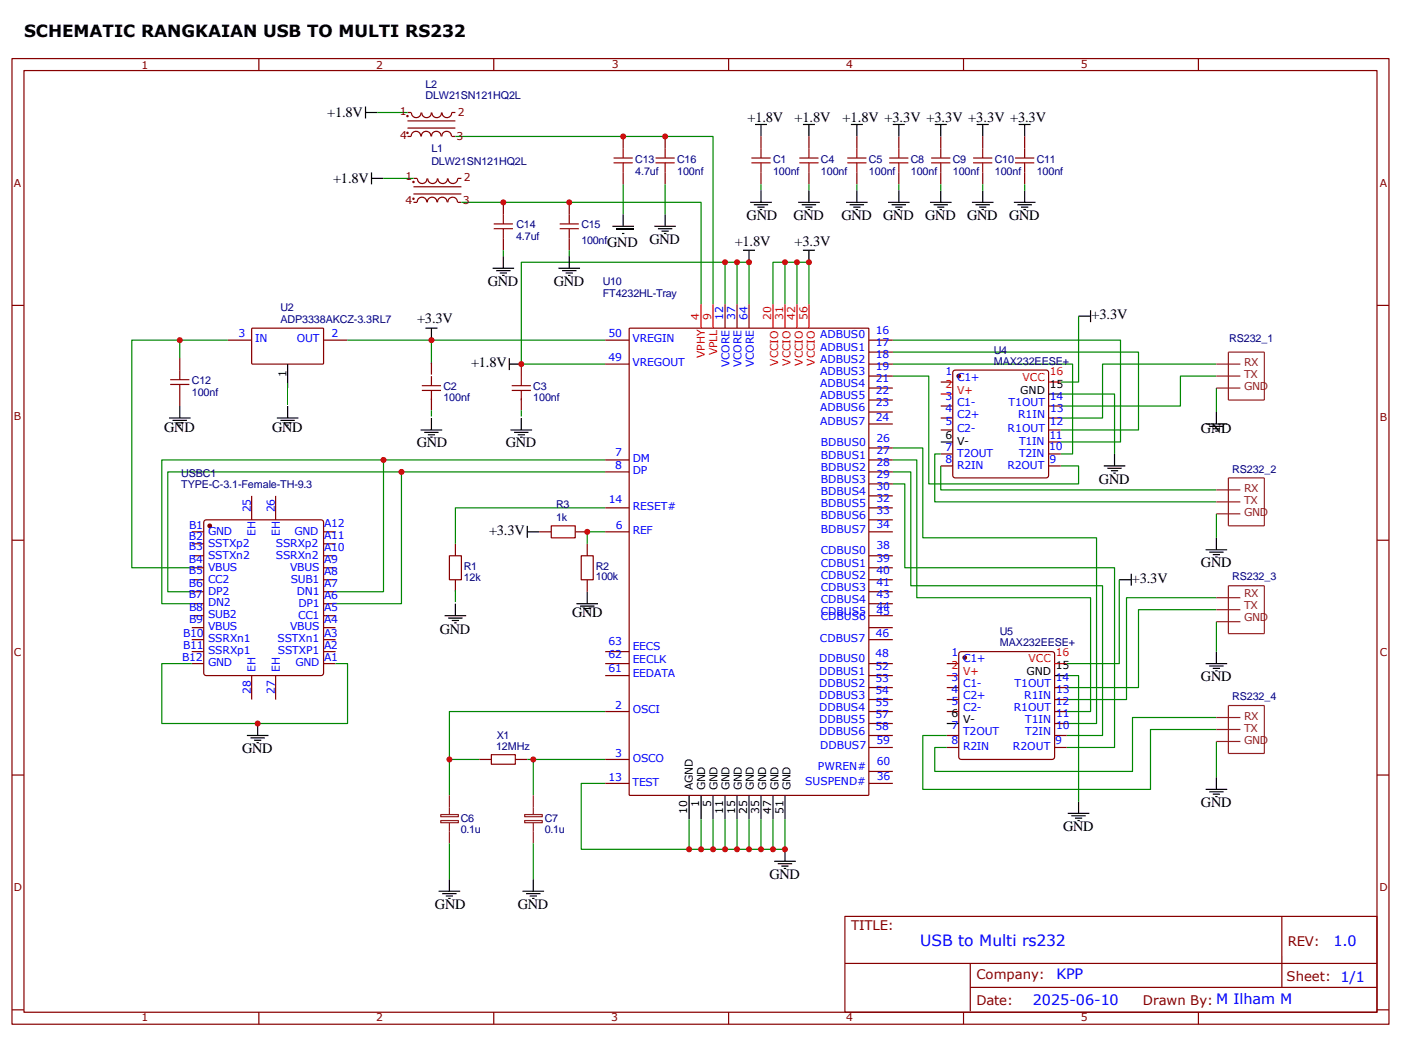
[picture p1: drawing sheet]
<svg xmlns="http://www.w3.org/2000/svg" width="412mm" height="305mm" viewBox="0 0 412 305" stroke-linecap="round" stroke-linejoin="round" font-family="sans-serif">
<g fill="none" stroke="#870000" stroke-width=".35">
<path d="M3.5 17.3h405.4v284.3h-405.4zM76.2 17.3v3.5M145.3 17.3v3.5M214.5 17.3v3.5M283.6 17.3v3.5M352.8 17.3v3.5M7.1 20.8h398.2v277.3h-398.2zM3.5 89.9h3.6M185.2 96.8l.2-.2h70.2l.2 .2v137.3l-.2 .1h-70.2l-.2-.2zM213.4 89.6v7M217 89.6v7M220.5 89.6v7"/>
<path d="M405.3 89.9h3.6M178.2 100.2h7M178.2 107.2h7M255.8 100.2h7M255.8 103.7h7M255.8 107.2h7M255.8 110.7h7M255.8 114.3h7M255.8 117.8h7M178.2 135.4h7M178.2 139h7M255.8 135.4h7"/>
<path d="M255.8 139h7M255.8 121.3h7M255.8 124.8h7M255.8 131.9h7M3.5 159.1h3.6M178.2 156.6h7M178.2 149.5h7M255.8 156.6h7M255.8 149.5h7M255.8 142.5h7M255.8 146h7M255.8 153.1h7"/>
<path d="M405.3 159.1h3.6M255.8 163.7h7M255.8 167.2h7M255.8 170.7h7M255.8 174.2h7M255.8 177.8h7M178.2 195.4h7M178.2 198.9h7M178.2 191.9h7M255.8 181.3h7M255.8 184.8h7M255.8 188.3h7"/>
<path d="M255.8 195.4h7M255.8 198.9h7M282.5 192.1l.4-.2h26.8l.5 .2 .2 .5v30.3l-.2 .5-.5 .2h-26.8l-.5-.2-.2-.5v-30.3zM178.2 209.5h7M255.8 209.5h7M255.8 202.5h7M255.8 206h7M255.8 213h7M255.8 216.6h7M3.5 228.2h3.6M141.1 223.6h3.5M151.7 223.6h3.5"/>
<path d="M178.2 223.6h7M178.2 230.7h7M255.8 230.7h7M255.8 220.1h7M255.8 227.2h7M405.3 228.2h3.6M248.7 269.8h156.6v28.3h-156.6zM377.3 269.9v20.8M3.5 297.4h3.6M76.2 298.1v3.5M145.3 298.1v3.5M214.5 298.1v3.5"/>
<path d="M248.7 283.7h156.5M283.6 298.1v3.5M285.6 290.7h119.6M285.6 283.7v14.1M352.8 298.1v3.5M405.3 297.4h3.6"/>
</g>
<g fill="none" stroke="#008700" stroke-width=".35">
<path d="M262.8 107.2h52.9v26.5h-3.5M262.8 110.7h10.6v31.8h44.1v-5.3h-5.3M262.8 100.2h67v29.9h-17.6M262.8 103.7h72.3v22.9h-22.9M358.1 107.2h-33.5v15.9h-12.4M358.1 110.7h-10.6v8.9h-35.3M358.1 114.3v7M262.8 131.9h8.8v26.5h51.2v54.6h-8.8M262.8 139h5.3v33.5h56.5v44.1h-10.6M262.8 135.4h7.1v40.6h51.1v33.5h-7M276.9 137.2v7.1h81.2M276.9 133.7h-1.7v14.1h82.9"/>
<path d="M262.8 142.5h3.5v24.7h61.8v52.9h-14.1M358.1 151.3v7.1M358.1 179.5h-23v23h-21.1M358.1 176h-26.5v30h-17.6M358.1 183.1v8.8M178.2 209.5h-45.9v14.1h8.8M358.1 214.8h-19.4v17.6h-67.1v-15.8h7.1M358.1 211.3h-24.7v15.9h-58.2v-7.1h3.5M358.1 218.3v10.6M132.3 223.6v10.6M155.2 223.6h23M157 223.6v10.6"/>
<path d="M132.3 248.3v10.6M157 248.3v10.6"/>
</g>
<g fill="none" stroke="#000" stroke-width=".35">
<path d="M84.7 119.6v3.5M81.5 123.1h6.3M82.5 123.8h4.3M83.6 124.5h2.1M84.3 125.2h.7M354.9 124.8h6.3M356 125.6h4.2M357 126.3h2.1M357.7 127h.7M358.1 121.3v3.5M358.1 158.4v3.5M354.9 161.9h6.3"/>
<path d="M356 162.6h4.2M357 163.3h2.1M357.7 164h.7M354.9 195.4h6.3M356 196.1h4.2M357 196.8h2.1M357.7 197.5h.7M358.1 191.9v3.5M202.8 234.2v7.1M206.4 234.2v7.1M209.9 234.2v7.1M213.4 234.2v7.1"/>
<path d="M217 234.2v7.1M220.5 234.2v7.1M224 234.2v7.1M227.5 234.2v7.1M231.1 234.2v7.1M354.9 232.4h6.3M356 233.2h4.2M357 233.9h2.1M357.7 234.6h.7M358.1 228.9v3.5M132.3 258.9v3.5M157 258.9v3.5"/>
<path d="M129.1 262.4h6.4M130.2 263.1h4.2M131.2 263.8h2.1M131.9 264.5h.7M153.8 262.4h6.4M154.9 263.1h4.2M155.9 263.8h2.1M156.6 264.5h.7"/>
</g>
<g fill="none" stroke="#8c2323" stroke-width=".35">
<path d="M358.1 107.2h7M358.1 110.7h7M358.1 114.3h7M361.6 103.7h10.6v14.1h-10.6zM358.1 144.3h7M358.1 147.8h7M358.1 151.3h7M361.6 140.7h10.6v14.1h-10.6zM358.1 176h7M358.1 179.5h7M361.6 172.5h10.6v14.1h-10.6zM358.1 183.1h7"/>
<path d="M358.1 211.3h7M358.1 214.8h7M358.1 218.3h7M361.6 207.8h10.6v14.1h-10.6zM129.8 239.9h5.1v.6h-5.1zM132.3 234.2v5.7M154.4 239.9h5.2v.6h-5.2zM157 234.2v5.7M129.8 241.6h5.1v.7h-5.1zM132.3 242.3v6M154.4 241.6h5.2v.7h-5.2zM157 242.3v6"/>
</g>
<path d="M144.6 222.2h7.1v2.8h-7.1z" fill="none" stroke="#a00000" stroke-width=".35"/>
<path d="M206.4 89.6v7M209.9 89.6v7M227.5 89.6v7M231.1 89.6v7M234.6 89.6v7M238.1 89.6v7" fill="none" stroke="#f00" stroke-width=".35"/>
<circle cx="284" cy="193.6" r=".53" fill="#870000"/>
<g fill="none" stroke="#870000" stroke-width=".35">
<path d="M280.7 109.2l.5-.2h26.8l.5 .2 .2 .5v30.3l-.3 .5-.4 .2h-26.8l-.5-.2-.2-.5v-30.3zM278.7 195.4h3.5M278.7 202.5h3.5M278.7 206h3.5M278.7 209.5h3.5M278.7 216.6h3.5M310.4 202.5h3.6M310.4 206h3.6M310.4 209.5h3.6M310.4 216.6h3.6M310.4 213h3.6M278.7 220.1h3.5"/>
<path d="M310.4 220.1h3.6"/>
<circle cx="284" cy="193.6" r=".53"/>
</g>
<path d="M278.7 198.9h3.5M310.4 195.4h3.6" fill="none" stroke="#f00" stroke-width=".35"/>
<path d="M310.4 198.9h3.6M278.7 213h3.5" fill="none" stroke="#000" stroke-width=".35"/>
<circle cx="282.2" cy="110.7" r=".53" fill="#870000"/>
<g fill="none" stroke="#870000" stroke-width=".35">
<path d="M74.1 96.8l.2-.2h20.8l.1 .2v10.3l-.1 .1h-20.9l-.1-.2zM67 100.2h7.1M95.2 100.2h7.1M153.5 107.2v3.5M276.9 112.5h3.6M276.9 119.6h3.6M308.7 119.6h3.5M276.9 123.1h3.6M276.9 126.6h3.6M276.9 133.7h3.6M276.9 137.2h3.6M308.7 123.1h3.5"/>
<path d="M308.7 126.6h3.5M308.7 133.7h3.5M308.7 137.2h3.5M308.7 130.1h3.5M60.2 153.3l.5-.2h33.8l.5 .2 .2 .5v44.4l-.2 .5-.5 .2h-33.8l-.5-.2-.2-.5v-44.4z"/>
<circle cx="282.2" cy="110.7" r=".53"/>
</g>
<path d="M276.9 116h3.6M308.7 112.5h3.5" fill="none" stroke="#f00" stroke-width=".35"/>
<g fill="none" stroke="#000" stroke-width=".35">
<path d="M84.7 107.2v7.1M308.7 116h3.5M123.8 126.6h6.4M124.9 127.3h4.2M125.9 128h2.2M126.6 128.7h.8M127 123.1v3.5M150.3 126.6h6.3M151.3 127.3h4.3M152.4 128h2.1M153.1 128.7h.7M153.5 123.1v3.5"/>
<path d="M276.9 130.1h3.6"/>
</g>
<path d="M102.3 100.2h75.9" fill="none" stroke="#008700" stroke-width=".35"/>
<path d="M124.2 113.6h5.6M124.2 115h5.6M127 110.7v2.9M127 115v2.8M150.6 113.6h5.7M150.6 115h5.7M153.5 110.7v2.9M153.5 115v2.8" fill="none" stroke="#a00000" stroke-width=".35"/>
<circle cx="61.7" cy="154.8" r=".53" fill="#870000"/>
<g fill="none" stroke="#870000" stroke-width=".35">
<path d="M119.9 33.1h1.1M119.9 35.6h14.2M119.9 37.7h14.2M121.1 33.1a1.41 1.41 0 0 0 1.4 1.6 1.41 1.41 0 0 0 1.4-1.5M124.2 33.2a1.41 1.41 0 0 0 1.4 1.5 1.41 1.41 0 0 0 1.4-1.5M127.2 33.2a1.41 1.41 0 0 0 1.4 1.5 1.41 1.41 0 0 0 1.4-1.5M134.1 33.1l-1.1 .1a1.41 1.41 0 0 1-1.5 1.5 1.41 1.41 0 0 1-1.4-1.6M119.9 40.2h1.1M121 40.2a1.41 1.41 0 0 1 1.5-1.5 1.41 1.41 0 0 1 1.4 1.5M121.7 59.6h1.1M121.7 52.5h1.1M121.7 55h14.1"/>
<path d="M121.7 57.1h14.1M122.8 59.6a1.41 1.41 0 0 1 1.4-1.5 1.41 1.41 0 0 1 1.4 1.5M122.9 52.5a1.41 1.41 0 0 0 1.4 1.6 1.41 1.41 0 0 0 1.4-1.5M124 40.2a1.41 1.41 0 0 1 1.4-1.6 1.41 1.41 0 0 1 1.4 1.6M125.8 59.6a1.41 1.41 0 0 1 1.4-1.5 1.41 1.41 0 0 1 1.4 1.5M125.9 52.6a1.41 1.41 0 0 0 1.4 1.5 1.41 1.41 0 0 0 1.4-1.5M127 40.2a1.41 1.41 0 0 1 1.4-1.6 1.41 1.41 0 0 1 1.4 1.6M128.8 59.6a1.41 1.41 0 0 1 1.4-1.5 1.41 1.41 0 0 1 1.4 1.5M128.9 52.6a1.41 1.41 0 0 0 1.4 1.5 1.41 1.41 0 0 0 1.4-1.5M130.1 40.2a1.41 1.41 0 0 1 1.4-1.5 1.41 1.41 0 0 1 1.4 1.5M131.8 59.6a1.41 1.41 0 0 1 1.4-1.5 1.41 1.41 0 0 1 1.4 1.5M133 40.2h1.1"/>
<path d="M134.8 59.6h1M135.8 52.5l-1.1 .1a1.41 1.41 0 0 1-1.4 1.5 1.41 1.41 0 0 1-1.4-1.6M148.2 59.6v3.5M167.6 59.6v3.5M183.4 40.2v3.5M183.4 50.8v3.5M195.8 40.2v3.5M195.8 50.8v3.5M224 40.2v3.5M224 50.8v3.5M238.1 40.2v3.5M238.1 50.8v3.5"/>
<path d="M252.2 40.2v3.5M252.2 50.8v3.5M264.6 40.2v3.5M264.6 50.8v3.5M276.9 40.2v3.5M276.9 50.8v3.5M289.3 40.2v3.5M289.3 50.8v3.5M301.6 40.2v3.5M301.6 50.8v3.5M148.2 70.2v3.5M167.6 70.2v3.5"/>
<path d="M52.9 105.4v3.6M52.9 116v3.6M56.4 156.6h3.6M74.1 146v7.1M81.1 146v7.1M95.2 156.6h3.6M158.7 156.6h3.6M169.3 156.6h3.6M56.4 160.1h3.6M56.4 163.7h3.6M56.4 167.2h3.6M56.4 170.7h3.6"/>
<path d="M56.4 174.2h3.6M56.4 177.8h3.6M95.2 160.1h3.6M95.2 163.7h3.6M95.2 167.2h3.6M95.2 170.7h3.6M95.2 174.2h3.6M95.2 177.8h3.6M134.1 160.1v3.6M134.1 170.7v3.5M172.9 160.1v3.6M172.9 170.7v3.5"/>
<path d="M56.4 181.3h3.6M56.4 184.8h3.6M56.4 188.3h3.6M56.4 191.9h3.6M56.4 195.4h3.6M74.1 198.9v7.1M81.1 198.9v7.1M95.2 181.3h3.6M95.2 184.8h3.6M95.2 188.3h3.6M95.2 191.9h3.6M95.2 195.4h3.6"/>
<circle cx="119.9" cy="34.2" r=".19"/>
<circle cx="119.9" cy="39.1" r=".19"/>
<circle cx="121.7" cy="53.6" r=".19"/>
<circle cx="121.7" cy="58.5" r=".19"/>
<circle cx="61.7" cy="154.8" r=".53"/>
</g>
<g fill="none" stroke="#000" stroke-width=".35">
<path d="M107.6 33.1h3.5M107.6 31.4v3.5M222.2 36.7h3.6M224 36.7v3.5M236.4 36.7h3.5M238.1 36.7v3.5M250.5 36.7h3.5M252.2 36.7v3.5M262.8 36.7h3.5M264.6 36.7v3.5M275.2 36.7h3.5M276.9 36.7v3.5"/>
<path d="M287.5 36.7h3.5M289.3 36.7v3.5M299.9 36.7h3.5M301.6 36.7v3.5M109.4 52.5h3.5M109.4 50.8v3.5M220.8 59.6h6.4M224 56.1v3.5M234.9 59.6h6.4M238.1 56.1v3.5M249.1 59.6h6.3M252.2 56.1v3.5"/>
<path d="M261.4 59.6h6.4M264.6 56.1v3.5M273.8 59.6h6.3M276.9 56.1v3.5M286.1 59.6h6.4M289.3 56.1v3.5M298.4 59.6h6.4M301.6 56.1v3.5M145 79h6.3M146 79.7h4.3M148.2 75.5v3.5M164.4 79h6.3"/>
<path d="M165.5 79.7h4.2M167.6 75.5v3.5M180.3 66.6h6.3M183.1 68.8h.7M183.4 63.1v3.5M192.6 66.6h6.4M193.7 67.3h4.2M194.7 68.1h2.1M195.4 68.8h.7M195.8 63.1v3.5M218.7 73.7h3.5M220.5 73.7v3.5"/>
<path d="M221.9 60.3h4.2M223 61h2.1M223.7 61.7h.7M236 60.3h4.2M236.4 73.7h3.5M237.1 61h2.1M237.8 61.7h.7M238.1 73.7v3.5M250.1 60.3h4.3M251.2 61h2.1M251.9 61.7h.7M262.5 60.3h4.2"/>
<path d="M263.5 61h2.1M264.2 61.7h.7M274.8 60.3h4.2M275.9 61h2.1M276.6 61.7h.7M287.2 60.3h4.2M288.2 61h2.1M288.9 61.7h.7M299.5 60.3h4.2M300.6 61h2.1M301.3 61.7h.7M125.2 96.6h3.6"/>
<path d="M127 96.6v3.6M147.1 80.4h2.1M147.8 81.1h.7M166.5 80.4h2.1M167.2 81.1h.7M317.5 93.1h3.5M321 91.3v3.6M52.9 119.6v3.5M149.9 107.2h3.6M149.9 105.4v3.6M49.7 123.1h6.4M50.8 123.8h4.2"/>
<path d="M51.9 124.5h2.1M52.6 125.2h.7M324.9 137.2h6.4M326 137.9h4.2M327 138.6h2.1M327.7 139.3h.7M328.1 133.7v3.5M155.2 156.6h3.5M155.2 154.8v3.6M134.1 177.8v3.5M169.7 177.8h6.3M170.7 178.5h4.3"/>
<path d="M171.8 179.2h2.1M172.5 179.9h.7M172.9 174.2v3.6M329.5 170.7h3.5M333 168.9v3.6M130.9 181.3h6.3M131.9 182h4.3M133 182.7h2.1M133.7 183.4h.7M72.7 216.6h6.3M73.7 217.3h4.3M74.8 218h2.1"/>
<path d="M75.5 218.7h.7M75.8 213v3.6M314.3 239.5h6.4M317.5 236v3.5M227.9 253.6h6.3M229 254.3h4.2M230 255h2.1M230.7 255.7h.7M231.1 250.1v3.5M315.4 240.2h4.2M316.4 240.9h2.2M317.1 241.6h.8"/>
</g>
<g fill="none" stroke="#008700" stroke-width=".35">
<path d="M111.1 33.1h8.8M112.9 52.5h8.8M134.1 40.2h75.8v49.4M135.8 59.6h70.6v30M183.4 54.3v8.8M195.8 54.3v8.8M224 54.3v1.8M238.1 54.3v1.8M252.2 54.3v1.8M264.6 54.3v1.8M276.9 54.3v1.8M289.3 54.3v1.8"/>
<path d="M301.6 54.3v1.8M148.2 73.7v1.8M167.6 73.7v1.8M213.4 77.2h3.6v12.4M217 77.2h3.5v12.4M231.1 77.2h3.5v12.4M234.6 77.2h3.5v12.4M213.4 89.6v-12.4h-59.9v30h24.7M227.5 89.6v-12.4h3.6v12.4M317.5 93.1v19.4h-5.3M52.9 100.2h-14.1v67h17.6M67 100.2h-14.1v5.2"/>
<path d="M127 100.2v7M312.2 116h15.9v17.7M112.9 135.4h-65.3v42.4h8.8M118.2 139h-68.8v35.2h7M178.2 139h-60v38.8h-19.4M178.2 135.4h-65.3v38.8h-14.1M178.2 149.5h-44.1v10.6M178.2 156.6h-5.3v3.5M329.5 170.7v24.7h-15.5M56.4 195.4h-8.8v17.6h54.7v-17.6h-3.5M314 198.9h3.5v37.1M178.2 230.7h-7.1v19.4h60v-8.8"/>
<path d="M202.8 241.3v8.8M206.4 241.3v8.8M209.9 241.3v8.8M213.4 241.3v8.8M217 241.3v8.8M220.5 241.3v8.8M224 241.3v8.8M227.5 241.3v8.8"/>
</g>
<g fill="none" stroke="#a00000" stroke-width=".35">
<path d="M180.6 46.5h5.7M180.6 47.9h5.7M183.4 43.7v2.8M183.4 47.9v2.9M193 46.5h5.6M193 47.9h5.6M195.8 43.7v2.8M195.8 47.9v2.9M221.2 46.5h5.6M221.2 47.9h5.6M224 43.7v2.8M224 47.9v2.9"/>
<path d="M235.3 46.5h5.6M235.3 47.9h5.6M238.1 43.7v2.8M238.1 47.9v2.9M249.4 46.5h5.7M249.4 47.9h5.7M252.2 43.7v2.8M252.2 47.9v2.9M261.8 46.5h5.6M261.8 47.9h5.6M264.6 43.7v2.8M264.6 47.9v2.9"/>
<path d="M274.1 46.5h5.7M274.1 47.9h5.7M276.9 43.7v2.8M276.9 47.9v2.9M286.5 46.5h5.6M286.5 47.9h5.6M289.3 43.7v2.8M289.3 47.9v2.9M298.8 46.5h5.6M298.8 47.9h5.6M301.6 43.7v2.8M301.6 47.9v2.9"/>
<path d="M145.3 65.9h5.7M145.3 67.3h5.7M148.2 63.1v2.8M148.2 67.3v2.9M164.7 65.9h5.7M164.7 67.3h5.7M167.6 63.1v2.8M167.6 67.3v2.9M50.1 111.8h5.6M50.1 113.2h5.6M52.9 109v2.8M52.9 113.2v2.8"/>
<path d="M162.3 154.8h7v3.6h-7zM132.3 163.7h3.5v7h-3.5zM171.1 163.7h3.5v7h-3.5z"/>
</g>
<g fill="#c00">
<circle cx="52.9" cy="100.2" r=".88"/>
<circle cx="75.8" cy="213" r=".88"/>
<circle cx="112.9" cy="135.4" r=".88"/>
<circle cx="118.2" cy="139" r=".88"/>
<circle cx="127" cy="100.2" r=".88"/>
<circle cx="132.3" cy="223.6" r=".88"/>
<circle cx="148.2" cy="59.6" r=".88"/>
<circle cx="153.5" cy="107.2" r=".88"/>
<circle cx="157" cy="223.6" r=".88"/>
<circle cx="167.6" cy="59.6" r=".88"/>
<circle cx="172.9" cy="156.6" r=".88"/>
<circle cx="183.4" cy="40.2" r=".88"/>
<circle cx="195.8" cy="40.2" r=".88"/>
<circle cx="202.8" cy="250.1" r=".88"/>
<circle cx="206.4" cy="250.1" r=".88"/>
<circle cx="209.9" cy="250.1" r=".88"/>
<circle cx="213.4" cy="250.1" r=".88"/>
<circle cx="213.4" cy="77.2" r=".88"/>
<circle cx="217" cy="250.1" r=".88"/>
<circle cx="217" cy="77.2" r=".88"/>
<circle cx="220.5" cy="250.1" r=".88"/>
<circle cx="220.5" cy="77.2" r=".88"/>
<circle cx="224" cy="250.1" r=".88"/>
<circle cx="227.5" cy="250.1" r=".88"/>
<circle cx="231.1" cy="250.1" r=".88"/>
<circle cx="231.1" cy="77.2" r=".88"/>
<circle cx="234.6" cy="77.2" r=".88"/>
<circle cx="238.1" cy="77.2" r=".88"/>
</g>
<path d="M127 106.8v3.5" fill="none" stroke="#870000" stroke-width=".35"/>
<path d="M134.1 173.8v3.5" fill="none" stroke="#008700" stroke-width=".35"/>
<path d="M181.3 67.2h5.1M181.3 67.7h5.1" fill="none" stroke="#000" stroke-width=".29"/>
<path d="M4.4 4.6h162.4v8.7h-162.4z" fill-rule="evenodd" fill="#fff"/>
<path d="M4.4 4.6h162.4v8.7h-162.4z" fill="none" stroke="#fff" stroke-width=".29"/>
<path d="M127 117.3v3.6M153.5 117.3v3.6" fill="none" stroke="#870000" stroke-width=".35"/>
<path d="M127 120.9v1.7M153.5 120.9v1.7" fill="none" stroke="#008700" stroke-width=".35"/>
<path d="M84.8 112.8v6.3" fill="none" stroke="#008700" stroke-width=".29"/>
<text font-size="5" x="7.1" y="10.9">SCHEMATIC RANGKAIAN USB TO MULTI RS232</text>
<text font-size="4.6" fill="#00f" x="270.8" y="278.5">USB to Multi rs232</text>
<g font-size="4.2">
<text x="96.3" y="34.6">+1.8V</text>
<text x="220" y="35.9">+1.8V</text>
<text x="233.9" y="35.9">+1.8V</text>
<text x="248" y="35.9">+1.8V +3.3V +3.3V +3.3V +3.3V</text>
<text x="98.1" y="53.9">+1.8V</text>
<text x="219.8" y="64.7">GND</text>
<text x="233.6" y="64.7">GND</text>
<text x="247.7" y="64.7">GND</text>
<text x="260" y="64.7">GND</text>
<text x="272.4" y="64.7">GND</text>
<text x="284.7" y="64.7">GND</text>
<text x="297" y="64.7">GND</text>
<text x="191.2" y="71.8">GND</text>
<text x="178.7" y="72.8">GND</text>
<text x="216.3" y="72.5">+1.8V</text>
<text x="233.9" y="72.5">+3.3V</text>
<text x="143.6" y="84.2">GND</text>
<text x="163" y="84.2">GND</text>
<text x="122.8" y="95.2">+3.3V</text>
<text x="321.3" y="94">+3.3V</text>
<text x="138.7" y="108.2">+1.8V</text>
<text x="48.4" y="127.2">GND</text>
<text x="80.1" y="127.2">GND</text>
<text x="122.7" y="131.8">GND</text>
<text x="148.9" y="131.8">GND</text>
<text x="353.5" y="127.5">GND</text>
<text x="323.5" y="142.4">GND</text>
<text x="144" y="157.5">+3.3V</text>
<text x="353.5" y="167.1">GND</text>
<text x="333.2" y="171.6">+3.3V</text>
<text x="168.4" y="181.8">GND</text>
<text x="129.5" y="186.8">GND</text>
<text x="353.5" y="200.6">GND</text>
<text x="71.3" y="221.8">GND</text>
<text x="353.5" y="237.7">GND</text>
<text x="312.9" y="244.7">GND</text>
<text x="226.5" y="258.8">GND</text>
<text x="128" y="267.6">GND</text>
<text x="152.4" y="267.6">GND</text>
</g>
<g font-size="4.2" fill="#00f">
<text x="392.6" y="278.7">1.0</text>
<text x="311" y="288.2">KPP</text>
<text x="304" y="296">2025-06-10</text>
</g>
<g font-size="3.9" fill="#870000">
<text x="250.5" y="274">TITLE:</text>
<text x="379.1" y="278.7">REV:</text>
<text x="287.4" y="288.2">Company:</text>
<text x="378.7" y="288.8">Sheet: 1/1</text>
<text x="287.4" y="295.9">Date:</text>
<text x="336.4" y="296">Drawn By: M Ilham M</text>
</g>
<g font-size="3.2" fill="#870000">
<text x="41.7" y="20.3">1</text>
<text x="110.8" y="20.3">2</text>
<text x="180.1" y="20.2">3</text>
<text x="249.1" y="20.2">4</text>
<text x="318.2" y="20.2">5</text>
<text x="117.7" y="33.8">1</text>
<text x="134.8" y="34.1">2</text>
<text x="117.8" y="40.9">4</text>
<text x="134.4" y="41.1">3</text>
<text x="119.3" y="53.1">1</text>
<text x="136.5" y="53.3">2</text>
<text x="4.1" y="55.1">A</text>
<text x="119.3" y="60">4</text>
<text x="406.1" y="55.2">A</text>
<text x="136.2" y="60.2">3</text>
<text x="4.1" y="123.8">B</text>
<text x="406.1" y="124">B</text>
<text x="4.1" y="193.1">C</text>
<text x="406.1" y="193.2">C</text>
<text x="4.1" y="262.3">D</text>
<text x="406.1" y="262.3">D</text>
<text x="41.7" y="300.6">1</text>
<text x="110.8" y="300.6">2</text>
<text x="179.9" y="300.6">3</text>
<text x="249.1" y="300.6">4</text>
<text x="318.2" y="300.6">5</text>
</g>
<g font-size="3.2" fill="#000080">
<text x="125.2" y="25.8">L2</text>
<text x="125.2" y="29.2">DLW21SN121HQ2L</text>
<text x="127" y="44.7">L1</text>
<text x="127" y="48.6">DLW21SN121HQ2L</text>
<text x="187" y="48.1">C13</text>
<text x="187" y="51.6">4.7uf</text>
<text x="199.3" y="48.1">C16</text>
<text x="199.3" y="51.6">100nf</text>
<text x="227.6" y="48.1">C1</text>
<text x="227.6" y="51.6">100nf</text>
<text x="241.7" y="48.1">C4</text>
<text x="241.7" y="51.6">100nf</text>
<text x="255.8" y="48.1">C5</text>
<text x="255.8" y="51.6">100nf</text>
<text x="268.1" y="48.1">C8</text>
<text x="268.1" y="51.6">100nf</text>
<text x="280.5" y="48.1">C9</text>
<text x="280.5" y="51.6">100nf</text>
<text x="292.8" y="48.1">C10</text>
<text x="292.8" y="51.6">100nf</text>
<text x="305.2" y="48.1">C11</text>
<text x="305.2" y="51.5">100nf</text>
<text x="151.9" y="70.6">4.7uf</text>
<text x="152" y="67.1">C14</text>
<text x="171.1" y="67.1">C15</text>
<text x="171.1" y="71.8">100nf</text>
<text x="177.4" y="83.9">U10</text>
<text x="177.4" y="87.3">FT4232HL-Tray</text>
<text x="82.6" y="91.5">U2</text>
<text x="82.6" y="95">ADP3338AKCZ-3.3RL7</text>
<text x="361.8" y="100.8">RS232_1</text>
<text x="292.6" y="104.1">U4</text>
<text x="292.6" y="107.4">MAX232EESE+</text>
<text x="56.5" y="113">C12</text>
<text x="56.5" y="116.5">100nf</text>
<text x="130.5" y="114.7">C2</text>
<text x="130.5" y="118.2">100nf</text>
<text x="157" y="114.7">C3</text>
<text x="157" y="118.2">100nf</text>
<text x="53.3" y="140.4">USBC1</text>
<text x="53.3" y="143.8">TYPE-C-3.1-Female-TH-9.3</text>
<text x="362.7" y="139.2">RS232_2</text>
<text x="163.7" y="149.6">R3</text>
<text x="163.7" y="153.4">1k</text>
<text x="136.5" y="167.7">R1</text>
<text x="175.4" y="167.7">R2</text>
<text x="136.5" y="171.1">12k</text>
<text x="175.4" y="170.9">100k</text>
<text x="362.7" y="170.9">RS232_3</text>
<text x="294.4" y="187.1">U5</text>
<text x="294.4" y="190.2">MAX232EESE+</text>
<text x="362.7" y="206.2">RS232_4</text>
<text x="146" y="220.7">12MHz</text>
<text x="146.2" y="217.5">X1</text>
<text x="135.6" y="242.1">C6</text>
<text x="135.6" y="245.2">0.1u</text>
<text x="160.3" y="242.1">C7</text>
<text x="160.3" y="245.2">0.1u</text>
</g>
<g font-size="3.2" fill="#f00">
<text x="205.8" y="94.1" transform="rotate(-90 205.8 94.1)">4</text>
<text x="209.4" y="94.1" transform="rotate(-90 209.4 94.1)">9</text>
<text x="227" y="94.1" transform="rotate(-90 227 94.1)">20</text>
<text x="230.5" y="94.1" transform="rotate(-90 230.5 94.1)">31</text>
<text x="234" y="94.1" transform="rotate(-90 234 94.1)">42</text>
<text x="237.7" y="94.1" transform="rotate(-90 237.7 94.1)">56</text>
<text x="207.5" y="105.3" transform="rotate(-90 207.5 105.3)">VPHY</text>
<text x="211.1" y="104.5" transform="rotate(-90 211.1 104.5)">VPLL</text>
<text x="229.1" y="107.7" transform="rotate(-90 229.1 107.7)">VCCIO</text>
<text x="232.7" y="107.7" transform="rotate(-90 232.7 107.7)">VCCIO</text>
<text x="236.3" y="107.7" transform="rotate(-90 236.3 107.7)">VCCIO</text>
<text x="239.9" y="107.7" transform="rotate(-90 239.9 107.7)">VCCIO</text>
<text x="301" y="112.2">VCC</text>
<text x="309.1" y="110.4">16</text>
<text x="278.3" y="114.1">2</text>
<text x="281.8" y="115.9">V+</text>
<text x="280.1" y="197">2</text>
<text x="302.8" y="195.1">VCC</text>
<text x="310.8" y="193.3">16</text>
<text x="283.5" y="198.8">V+</text>
</g>
<g font-size="3.2" fill="#00f">
<text x="212.9" y="94.1" transform="rotate(-90 212.9 94.1)">12</text>
<text x="216.4" y="94.1" transform="rotate(-90 216.4 94.1)">37</text>
<text x="220.1" y="94.1" transform="rotate(-90 220.1 94.1)">64</text>
<text x="70.2" y="99.3">3</text>
<text x="75.1" y="100.8">IN</text>
<text x="87.4" y="100.8">OUT</text>
<text x="97.6" y="99.3">2</text>
<text x="179.1" y="99.3">50</text>
<text x="186.2" y="100.7">VREGIN</text>
<text x="241.4" y="99.7">ADBUS0</text>
<text x="257.8" y="98.3">16</text>
<text x="257.8" y="102">17</text>
<text x="179.1" y="106.4">49</text>
<text x="186.2" y="107.8">VREGOUT</text>
<text x="241.4" y="103.4">ADBUS1</text>
<text x="241.4" y="106.9">ADBUS2</text>
<text x="257.8" y="105.5">18</text>
<text x="214.7" y="108.1" transform="rotate(-90 214.7 108.1)">VCORE</text>
<text x="218.3" y="108.1" transform="rotate(-90 218.3 108.1)">VCORE</text>
<text x="221.9" y="108.1" transform="rotate(-90 221.9 108.1)">VCORE</text>
<text x="241.4" y="110.5">ADBUS3</text>
<text x="241.4" y="114">ADBUS4</text>
<text x="257.8" y="109.1">19</text>
<text x="257.8" y="112.6">21</text>
<text x="278.3" y="110.4">1</text>
<text x="281.8" y="112.2">C1+</text>
<text x="241.4" y="117.5">ADBUS5</text>
<text x="257.8" y="116.1">22</text>
<text x="257.8" y="119.7">23</text>
<text x="278.3" y="117.7">3</text>
<text x="281.8" y="119.4">C1-</text>
<text x="296.9" y="119.4">T1OUT</text>
<text x="309.1" y="117.7">14</text>
<text x="241.4" y="121">ADBUS6</text>
<text x="241.4" y="125.2">ADBUS7</text>
<text x="257.8" y="123.8">24</text>
<text x="278.3" y="121.2">4</text>
<text x="278.3" y="125.3">5</text>
<text x="281.8" y="123">C2+</text>
<text x="299.7" y="123">R1IN</text>
<text x="309.1" y="125.3">12</text>
<text x="309.1" y="121.2">13</text>
<text x="241.7" y="131.4">BDBUS0</text>
<text x="258" y="130">26</text>
<text x="281.8" y="127.1">C2-</text>
<text x="296.6" y="127.1">R1OUT</text>
<text x="300" y="131.1">T1IN</text>
<text x="308.9" y="129.3">11</text>
<text x="181.1" y="134.4">7</text>
<text x="186.3" y="136">DM</text>
<text x="241.7" y="135.1">BDBUS1</text>
<text x="258" y="133.7">27</text>
<text x="258" y="137.3">28</text>
<text x="278.3" y="136.4">8</text>
<text x="278.3" y="132.9">7</text>
<text x="281.8" y="134.6">T2OUT</text>
<text x="300" y="134.6">T2IN</text>
<text x="308.9" y="132.6">10</text>
<text x="308.9" y="136.4">9</text>
<text x="181.1" y="138.1">8</text>
<text x="186.3" y="139.5">DP</text>
<text x="241.7" y="138.7">BDBUS2</text>
<text x="241.7" y="142.2">BDBUS3</text>
<text x="258" y="140.8">29</text>
<text x="281.8" y="138.1">R2IN</text>
<text x="296.6" y="138.1">R2OUT</text>
<text x="179.3" y="148.2">14</text>
<text x="241.7" y="145.7">BDBUS4</text>
<text x="241.7" y="149.3">BDBUS5</text>
<text x="258" y="144.3">30</text>
<text x="258" y="147.9">32</text>
<text x="55.7" y="155.8">B1</text>
<text x="73.8" y="150.9" transform="rotate(-90 73.8 150.9)">25</text>
<text x="80.9" y="150.9" transform="rotate(-90 80.9 150.9)">26</text>
<text x="95.4" y="155.1">A12</text>
<text x="181.2" y="155.7">6</text>
<text x="186.3" y="150.1">RESET#</text>
<text x="241.7" y="152.8">BDBUS6</text>
<text x="258" y="151.4">33</text>
<text x="258" y="155.6">34</text>
<text x="55.6" y="158.9">B2</text>
<text x="61.3" y="157.5">GND</text>
<text x="61.3" y="161.1">SSTXp2</text>
<text x="75.2" y="157.7" transform="rotate(-90 75.2 157.7)">EH</text>
<text x="81.2" y="161.1">SSRXp2</text>
<text x="82.3" y="157.7" transform="rotate(-90 82.3 157.7)">EH</text>
<text x="86.7" y="157.5">GND</text>
<text x="95.4" y="158.6">A11</text>
<text x="186.3" y="157.2">REF</text>
<text x="241.7" y="157">BDBUS7</text>
<text x="258" y="161.8">38</text>
<text x="55.6" y="162.1">B3</text>
<text x="55.6" y="165.8">B4</text>
<text x="61.3" y="164.5">SSTXn2</text>
<text x="81.2" y="164.5">SSRXn2</text>
<text x="95.4" y="162.2">A10</text>
<text x="95.4" y="165.7">A9</text>
<text x="241.6" y="163.2">CDBUS0</text>
<text x="241.6" y="166.9">CDBUS1</text>
<text x="258" y="165.5">39</text>
<text x="55.6" y="169">B5</text>
<text x="55.6" y="172.9">B6</text>
<text x="61.3" y="168">VBUS</text>
<text x="61.3" y="171.6">CC2</text>
<text x="85.4" y="168.1">VBUS</text>
<text x="85.6" y="171.6">SUB1</text>
<text x="95.4" y="169.2">A8</text>
<text x="95.4" y="172.7">A7</text>
<text x="241.6" y="170.4">CDBUS2</text>
<text x="241.6" y="173.9">CDBUS3</text>
<text x="258" y="169">40</text>
<text x="258" y="172.5">41</text>
<text x="55.6" y="176">B7</text>
<text x="55.7" y="179.8">B8</text>
<text x="61.3" y="175.1">DP2</text>
<text x="61.3" y="178.6">DN2</text>
<text x="87.4" y="175.1">DN1</text>
<text x="87.8" y="178.6">DP1</text>
<text x="95.4" y="176.3">A6</text>
<text x="95.4" y="179.8">A5</text>
<text x="241.6" y="177.5">CDBUS4</text>
<text x="258" y="176.1">43</text>
<text x="258" y="179.6">44</text>
<text x="55.7" y="183.3">B9</text>
<text x="61.3" y="182.1">SUB2</text>
<text x="61.3" y="185.6">VBUS</text>
<text x="85.4" y="185.6">VBUS</text>
<text x="87.8" y="182.1">CC1</text>
<text x="95.4" y="183.3">A4</text>
<text x="241.6" y="181">CDBUS5</text>
<text x="241.6" y="182.5">CDBUS6</text>
<text x="258" y="181.1">45</text>
<text x="53.9" y="187.6">B10</text>
<text x="53.9" y="191.1">B11</text>
<text x="61.3" y="189.1">SSRXn1</text>
<text x="81.7" y="189.1">SSTXn1</text>
<text x="95.4" y="187.6">A3</text>
<text x="95.4" y="191.1">A2</text>
<text x="179.1" y="190">63</text>
<text x="186.2" y="191.4">EECS</text>
<text x="241.4" y="189">CDBUS7</text>
<text x="257.8" y="187.6">46</text>
<text x="53.6" y="194.5">B12</text>
<text x="61.3" y="192.6">SSRXp1</text>
<text x="61.3" y="196.1">GND</text>
<text x="75.2" y="197.8" transform="rotate(-90 75.2 197.8)">EH</text>
<text x="81.8" y="192.6">SSTXP1</text>
<text x="82.3" y="197.8" transform="rotate(-90 82.3 197.8)">EH</text>
<text x="87" y="196.2">GND</text>
<text x="95.4" y="194.6">A1</text>
<text x="179.1" y="193.7">62</text>
<text x="179.1" y="197.9">61</text>
<text x="186.2" y="195.1">EECLK</text>
<text x="241.1" y="194.9">DDBUS0</text>
<text x="257.8" y="193.5">48</text>
<text x="257.8" y="197.3">52</text>
<text x="280.1" y="193.3">1</text>
<text x="283.5" y="195.1">C1+</text>
<text x="186.2" y="199.3">EEDATA</text>
<text x="241.1" y="198.7">DDBUS1</text>
<text x="241.1" y="202.2">DDBUS2</text>
<text x="257.8" y="200.8">53</text>
<text x="280.1" y="200.6">3</text>
<text x="283.5" y="202.3">C1-</text>
<text x="298.7" y="202.3">T1OUT</text>
<text x="310.8" y="200.6">14</text>
<text x="73.8" y="204.3" transform="rotate(-90 73.8 204.3)">28</text>
<text x="80.9" y="204.3" transform="rotate(-90 80.9 204.3)">27</text>
<text x="181.1" y="208.7">2</text>
<text x="241.1" y="205.7">DDBUS3</text>
<text x="241.1" y="209.2">DDBUS4</text>
<text x="257.8" y="204.3">54</text>
<text x="257.8" y="207.8">55</text>
<text x="280.1" y="204.1">4</text>
<text x="280.1" y="207.6">5</text>
<text x="283.5" y="205.9">C2+</text>
<text x="283.5" y="209.4">C2-</text>
<text x="298.4" y="209.4">R1OUT</text>
<text x="301.5" y="205.9">R1IN</text>
<text x="310.8" y="207.6">12</text>
<text x="310.9" y="204.1">13</text>
<text x="186.3" y="210.1">OSCI</text>
<text x="241.1" y="212.7">DDBUS5</text>
<text x="257.8" y="211.4">57</text>
<text x="257.8" y="214.9">58</text>
<text x="280.1" y="214.7">7</text>
<text x="301.7" y="212.9">T1IN</text>
<text x="310.9" y="211.1">11</text>
<text x="310.9" y="214.7">10</text>
<text x="241.1" y="216.3">DDBUS6</text>
<text x="241.4" y="220.5">DDBUS7</text>
<text x="258" y="219.1">59</text>
<text x="280.1" y="219">8</text>
<text x="283.5" y="216.5">T2OUT</text>
<text x="283.5" y="220.8">R2IN</text>
<text x="298.2" y="220.8">R2OUT</text>
<text x="301.7" y="216.5">T2IN</text>
<text x="310.6" y="219">9</text>
<text x="181.1" y="222.8">3</text>
<text x="186.3" y="224.2">OSCO</text>
<text x="240.8" y="226.6">PWREN#</text>
<text x="258.1" y="225.2">60</text>
<text x="179.1" y="229.9">13</text>
<text x="186.2" y="231.3">TEST</text>
<text x="237" y="231">SUSPEND#</text>
<text x="258.1" y="229.7">36</text>
</g>
<g font-size="3.2" fill="#8d2222">
<text x="366.2" y="107.8">RX</text>
<text x="366.2" y="111.4">TX</text>
<text x="366.2" y="114.8">GND</text>
<text x="366.2" y="144.9">RX</text>
<text x="366.2" y="148.4">TX</text>
<text x="366.2" y="151.9">GND</text>
<text x="366.2" y="175.9">RX</text>
<text x="366.2" y="179.4">TX</text>
<text x="366.2" y="182.9">GND</text>
<text x="366.2" y="211.9">RX</text>
<text x="366.2" y="215.4">TX</text>
<text x="366.2" y="218.9">GND</text>
</g>
<g font-size="3.2">
<text x="84.4" y="110.9" transform="rotate(-90 84.4 110.9)">1</text>
<text x="300.3" y="115.9">GND</text>
<text x="309.1" y="114.1">15</text>
<text x="278.3" y="129.3">6</text>
<text x="281.8" y="131.1">V-</text>
<text x="310.8" y="197">15</text>
<text x="302.1" y="198.8">GND</text>
<text x="280.1" y="211.1">6</text>
<text x="283.5" y="212.9">V-</text>
<text x="204" y="232.7" transform="rotate(-90 204 232.7)">AGND</text>
<text x="207.6" y="232.7" transform="rotate(-90 207.6 232.7)">GND</text>
<text x="211.2" y="232.7" transform="rotate(-90 211.2 232.7)">GND</text>
<text x="214.8" y="232.7" transform="rotate(-90 214.8 232.7)">GND</text>
<text x="218.4" y="232.7" transform="rotate(-90 218.4 232.7)">GND</text>
<text x="221.9" y="232.7" transform="rotate(-90 221.9 232.7)">GND</text>
<text x="225.5" y="232.7" transform="rotate(-90 225.5 232.7)">GND</text>
<text x="229.1" y="232.7" transform="rotate(-90 229.1 232.7)">GND</text>
<text x="232.7" y="232.7" transform="rotate(-90 232.7 232.7)">GND</text>
<text x="202.3" y="239.7" transform="rotate(-90 202.3 239.7)">10</text>
<text x="205.8" y="237.7" transform="rotate(-90 205.8 237.7)">1</text>
<text x="209.4" y="237.7" transform="rotate(-90 209.4 237.7)">5</text>
<text x="212.9" y="239.7" transform="rotate(-90 212.9 239.7)">11</text>
<text x="216.4" y="239.7" transform="rotate(-90 216.4 239.7)">15</text>
<text x="219.9" y="239.7" transform="rotate(-90 219.9 239.7)">25</text>
<text x="223.5" y="239.7" transform="rotate(-90 223.5 239.7)">35</text>
<text x="227" y="239.7" transform="rotate(-90 227 239.7)">47</text>
<text x="230.7" y="239.7" transform="rotate(-90 230.7 239.7)">51</text>
</g>
</svg>
